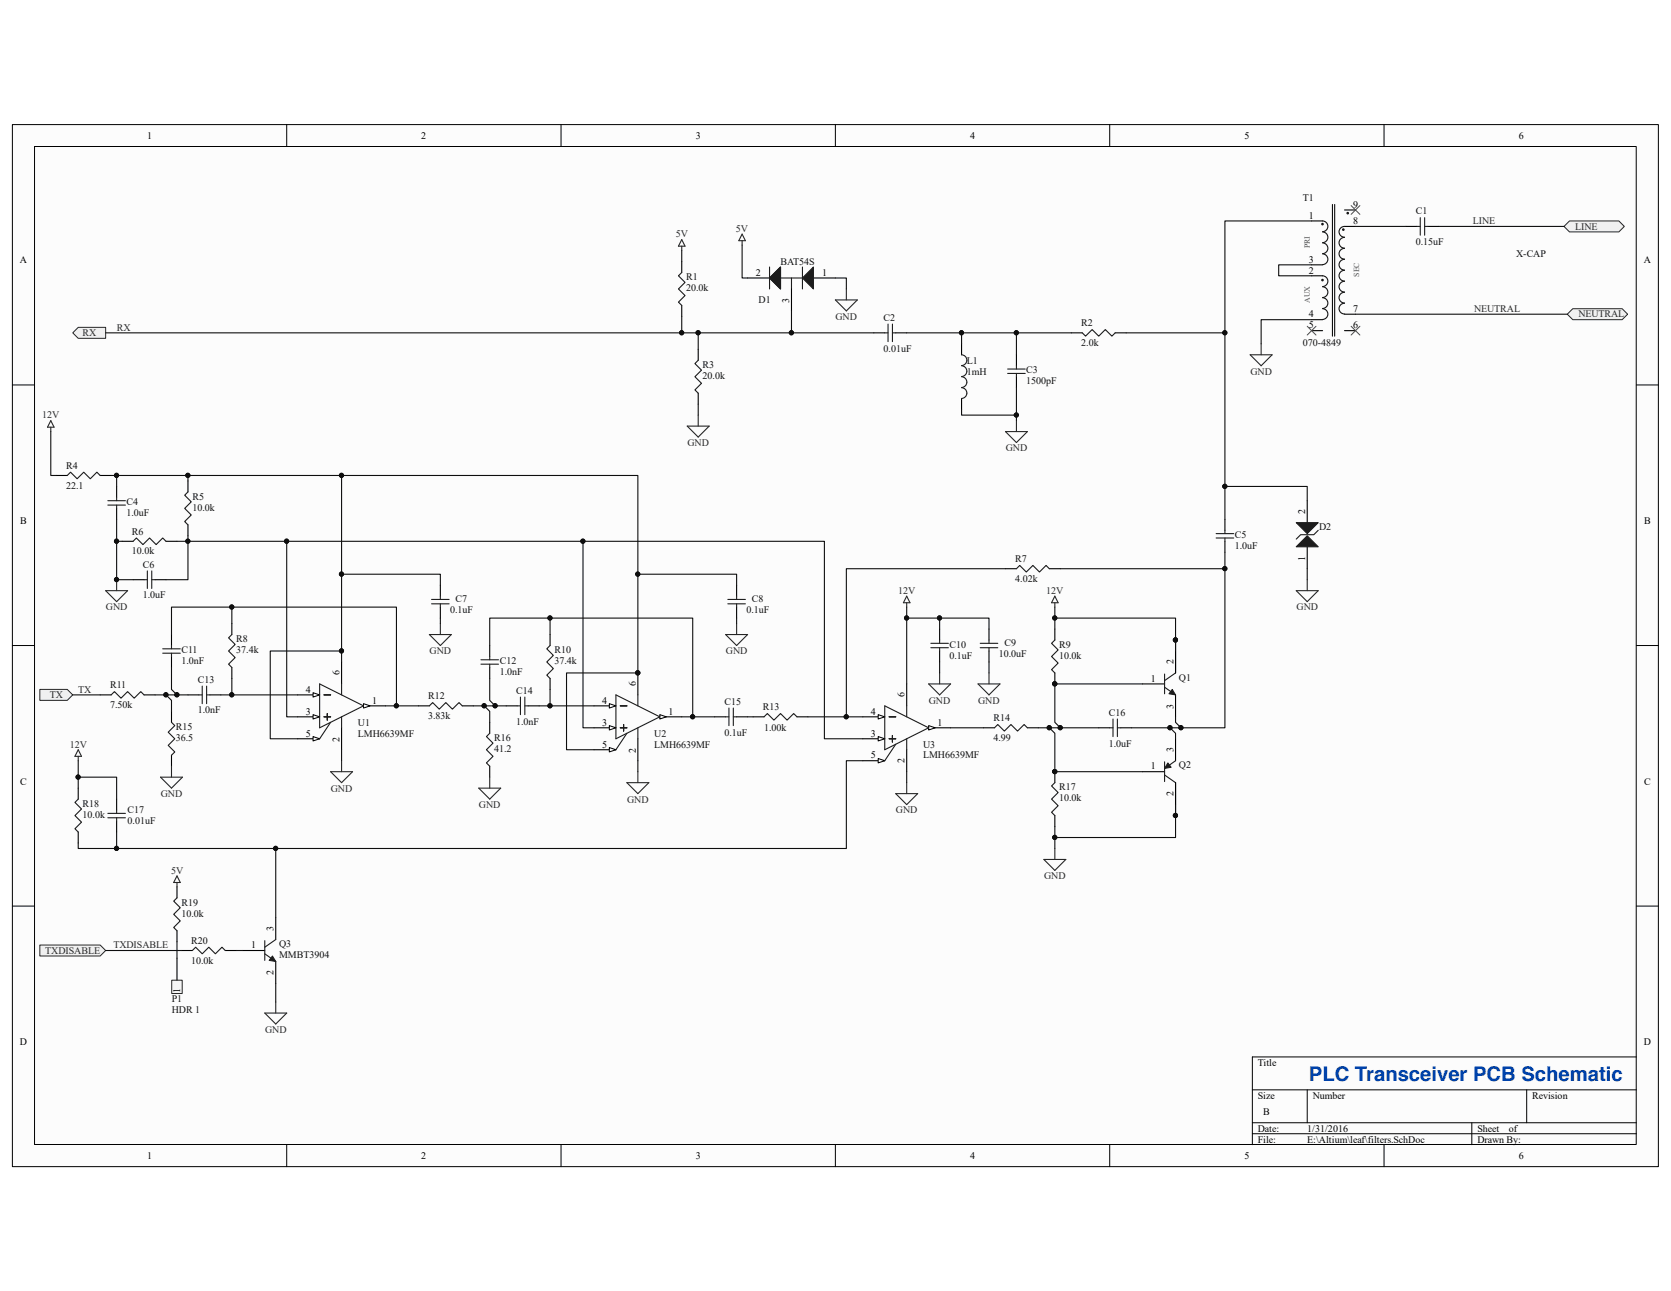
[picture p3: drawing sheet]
<svg xmlns="http://www.w3.org/2000/svg" width="279mm" height="216mm" viewBox="0 0 279 216" stroke-linecap="round" stroke-linejoin="round" font-family="sans-serif">
<path d="M2.1 20.9h275.2v174.2h-275.2z" fill="#fcfcfc"/>
<path d="M2.1 20.8h275.2v174.3h-275.2z" fill="none" stroke="#000" stroke-width=".17"/>
<path d="M5.8 24.5h267.8v166.9h-267.8z" fill="#fcfcfc"/>
<g fill="none" stroke="#000" stroke-width=".17">
<path d="M5.8 24.5h267.8v166.9h-267.8zM47.9 20.8v3.7M93.8 20.8v3.7M139.7 20.8v3.7M185.5 20.8v3.7M231.4 20.8v3.7M2.1 64.4h3.6M273.6 64.4h3.7M2.1 108h3.6M273.6 108h3.7M2.1 151.5h3.6M273.6 151.5h3.7"/>
<path d="M273.6 176.8h-64.2v14.6M47.9 191.4v3.7M93.8 191.4v3.7M139.7 191.4v3.7M185.5 191.4v3.7M209.4 182.3h64.2M209.4 187.8h64.2M209.4 189.6h64.2M218.6 182.3v5.5M231.4 191.4v3.7M246.1 187.8v3.6M255.3 182.3v5.5"/>
</g>
<g fill="none" stroke="#262626" stroke-width=".18">
<path d="M124.1 39.2l.5 1.1h-1.1zM114 40.1l.5 1.1h-1.1zM114 41.2v.7M124.1 40.3v.7M139.7 50.2h3.6l-1.8 1.8zM141.5 48.3v1.9M114.9 71.3h3.7l-1.9 1.8zM116.7 69.4v1.9M176.4 99.7l.5 1.1h-1.1zM176.4 100.8v.7M29.6 146.5l.5 1.1h-1.1zM29.6 147.6v.7"/>
<path d="M174.5 143.7h3.7l-1.8 1.9zM176.4 141.9v1.8M44.3 169.4h3.6l-1.8 1.9zM46.1 167.6v1.8"/>
</g>
<g fill="none" stroke="#000" stroke-width=".18">
<path d="M125 46.5h3.7M132.3 48.3v3.7M136 46.5h3.7M168.1 95.1h1.9M175.5 95.1h1.8M16.7 116.2h1.9M24.1 116.2h1.8M49.8 116.2h3.6M125.9 119.9h1.9M133.3 119.9h1.8M191.1 114.4h3.6M196.6 107v5.5"/>
<path d="M196.6 116.2v3.7M164.4 121.7h1.9M171.8 121.7h1.8M191.1 129.1h3.6M196.6 123.5v3.7M196.6 130.9v5.5M40.6 159h3.7M46.1 153.5v3.6M46.1 160.8v3.7"/>
</g>
<g fill="none" stroke="#1c1c1c" stroke-width=".18">
<path d="M128.7 44.7v3.6M130.5 46.5h3.7M132.3 46.5v1.8M134.2 44.7v3.6M170 95.1l.5-.5 1.1 1.1 1.1-1.1 1.1 1.1 1.1-1.1 .6 .5M18.6 116.2l.5-.5 1.1 1.1 1.1-1.1 1.1 1.1 1.1-1.1 .6 .5M127.8 119.9l.5-.6 1.1 1.1 1.1-1.1 1.1 1.1 1.1-1.1 .6 .6M194.7 114.9l1.9 1.3M194.7 112.7v3.3M196.6 112.5l-1.9 1.3M166.3 121.7l.5-.5 1.1 1.1 1.1-1.1 1.1 1.1 1.1-1.1 .6 .5M194.7 127.4v3.3"/>
<path d="M194.7 129.6l1.9 1.3M196.6 127.2l-1.3 .9M44.3 159.5l1.8 1.3M44.3 157.3v3.3M46.1 157.1l-1.8 1.3"/>
</g>
<g fill="#1c1c1c" stroke="#1c1c1c" stroke-width=".17">
<path d="M45.6 159.9l.5 .9-1.1-.2z"/>
<path d="M196 115.3l.6 .9-1.1-.2z"/>
<path d="M195.3 127.6l.5 .7-1.1 .2z"/>
</g>
<g fill="#0e0e0e" stroke="#0e0e0e" stroke-width=".17">
<circle cx="196.5" cy="107" r=".35"/>
<circle cx="196.5" cy="136.4" r=".35"/>
</g>
<g fill="#1c1c1c" stroke="#1c1c1c" stroke-width=".18">
<path d="M134.2 46.5l1.8-1.8v3.6z"/>
<path d="M128.7 46.5l1.8-1.8v3.6z"/>
</g>
<path d="M52.3 115.8l1.1 .4-1.1 .4z" fill="#fcfcfc" stroke="#000" stroke-width=".17"/>
<path d="M49.8 119.9h3.6" fill="none" stroke="#000" stroke-width=".18"/>
<path d="M52.3 119.5l1.1 .4-1.1 .3z" fill="#fcfcfc" stroke="#000" stroke-width=".17"/>
<path d="M60.8 118h3.7M57.1 121.7v3.7" fill="none" stroke="#000" stroke-width=".18"/>
<path d="M60.8 117.7l1.1 .3-1.1 .4z" fill="#fcfcfc" stroke="#000" stroke-width=".17"/>
<path d="M57.1 110.7v3.7M49.8 123.5h3.6" fill="none" stroke="#000" stroke-width=".18"/>
<path d="M52.3 123.2l1.1 .3-1.1 .4z" fill="#fcfcfc" stroke="#000" stroke-width=".17"/>
<path d="M53.4 114.4l7.4 3.6-7.4 3.7zM54.2 116.2h1.1M54.2 119.9h1.1M54.7 119.3v1.1M57.1 114.4v1.8M57.1 119.9v1.8M55.3 120.8l-1.9 2.7" fill="none" stroke="#1c1c1c" stroke-width=".18"/>
<path d="M55.3 129.1h3.6l-1.8 1.8zM57.1 127.2v1.9M104.8 130.9h3.7l-1.8 1.8zM106.7 129.1v1.8M149.8 132.7h3.6l-1.8 1.9zM151.6 130.9v1.8" fill="none" stroke="#262626" stroke-width=".18"/>
<g fill="#f0f0f0" stroke="#262626" stroke-width=".17">
<path d="M13.1 54.7h4.6v1.9h-4.6l-.9-.9z" fill-rule="evenodd"/>
<path d="M6.7 115.3h4.5l1 .9-1 .9h-4.5z" fill-rule="evenodd"/>
<path d="M6.7 158h10l1 1-1 .9h-10z" fill-rule="evenodd"/>
</g>
<path d="M99.3 118h3.7" fill="none" stroke="#000" stroke-width=".18"/>
<path d="M101.9 117.7l1.1 .3-1.1 .4z" fill="#fcfcfc" stroke="#000" stroke-width=".17"/>
<path d="M99.3 121.7h3.7" fill="none" stroke="#000" stroke-width=".18"/>
<path d="M101.9 121.3l1.1 .4-1.1 .4z" fill="#fcfcfc" stroke="#000" stroke-width=".17"/>
<path d="M110.3 119.9h3.7M106.7 123.5v3.7" fill="none" stroke="#000" stroke-width=".18"/>
<path d="M110.3 119.5l1.1 .4-1.1 .3z" fill="#fcfcfc" stroke="#000" stroke-width=".17"/>
<path d="M106.7 112.5v3.7M99.3 125.4h3.7" fill="none" stroke="#000" stroke-width=".18"/>
<circle cx="106.6" cy="112.5" r=".35" fill="#0e0e0e" stroke="#0e0e0e" stroke-width=".17"/>
<path d="M101.9 125l1.1 .4-1.1 .4z" fill="#fcfcfc" stroke="#000" stroke-width=".17"/>
<path d="M103 116.2l7.3 3.7-7.3 3.6zM103.7 118h1.1M106.7 116.2v1.8M103.7 121.7h1.1M104.3 121.2v1.1M104.8 122.6l-1.8 2.8M106.7 121.7v1.8" fill="none" stroke="#1c1c1c" stroke-width=".18"/>
<circle cx="106.6" cy="112.5" r=".35" fill="#0e0e0e" stroke="#0e0e0e" stroke-width=".17"/>
<path d="M144.3 119.9h3.6" fill="none" stroke="#000" stroke-width=".18"/>
<path d="M146.8 119.5l1.1 .4-1.1 .3z" fill="#fcfcfc" stroke="#000" stroke-width=".17"/>
<path d="M144.3 123.5h3.6" fill="none" stroke="#000" stroke-width=".18"/>
<path d="M146.8 123.2l1.1 .3-1.1 .4z" fill="#fcfcfc" stroke="#000" stroke-width=".17"/>
<path d="M151.6 125.4v3.7M155.3 121.7h3.6" fill="none" stroke="#000" stroke-width=".18"/>
<path d="M155.3 121.3l1.1 .4-1.1 .4z" fill="#fcfcfc" stroke="#000" stroke-width=".17"/>
<path d="M151.6 114.4v3.6M144.3 127.2h3.6" fill="none" stroke="#000" stroke-width=".18"/>
<path d="M146.8 126.9l1.1 .3-1.1 .4z" fill="#fcfcfc" stroke="#000" stroke-width=".17"/>
<g fill="none" stroke="#1c1c1c" stroke-width=".18">
<path d="M114 45.6l-.6 .5 1.1 1.1-1.1 1.1 1.1 1.1-1.1 1.1 .6 .6M147.9 55.7h.6M148.5 54.2v2.9M149.2 54.2v2.9M149.2 55.7h.6M181 55.7l.5 .5 1.1-1.1 1.1 1.1 1.1-1.1 1.1 1.1 .6-.5M11.2 79.5l.6-.5 1.1 1.1 1.1-1.1 1.1 1.1 1.1-1.1 .5 .5M116.7 60.3l-.5 .5 1.1 1.1-1.1 1.1 1.1 1.1-1.1 1.1 .5 .6M168.5 62.5h2.9M168.5 61.7h2.9M170 61.2v.5M170 62.5v.5"/>
<path d="M18 84.5h3M18 83.7h3M19.5 83.2v.5M19.5 84.5v.5M22.3 90.5l.5-.5 1.1 1.1 1.1-1.1 1.1 1.1 1.1-1.1 .6 .5M24.1 96.9h.5M24.6 95.5v2.9M25.4 95.5v2.9M25.4 96.9h.5M31.4 82.3l-.5 .5 1.1 1.1-1.1 1.1 1.1 1.1-1.1 1.1 .5 .6M73.6 99.7v.5M123.2 99.7v.5"/>
<path d="M220.4 88.7l-.7 .7h-2.2l-.8 .8M27.2 108.5h2.9M27.2 109.2h2.9M28.7 108v.5M28.7 109.2v.6M33.3 116.2h.5M33.8 114.7v3M34.5 114.7v3M34.5 116.2h.6M38.8 106.1l-.6 .6 1.1 1.1-1.1 1.1 1.1 1.1-1.1 1.1 .6 .5M71.8 118l.5-.5 1.1 1.1 1.1-1.1 1.1 1.1 1.1-1.1 .6 .5M72.2 100.2h2.9"/>
<path d="M72.2 101h2.9M73.6 101v.5M80.4 110.3h3M80.4 111.1h3M81.9 109.8v.5M81.9 111.1v.5M86.5 118h.5M87 116.6v2.9M87.8 116.6v2.9M87.8 118h.5M92 108l-.6 .5 1.1 1.1-1.1 1.1 1.1 1.1-1.1 1.1 .6 .6M121.3 119.9h.6"/>
<path d="M121.7 100.2h2.9M121.7 101h2.9M121.9 118.4v2.9M122.6 119.9h.6M122.6 118.4v2.9M123.2 101v.5M147.9 118l7.4 3.7-7.4 3.7zM148.7 119.9h1.1M151.6 118v1.9M155.6 108.3h3M155.6 107.6h3M157.1 107v.6"/>
<path d="M157.1 108.3v.6M163.9 108.3h2.9M163.9 107.6h2.9M165.4 107v.6M165.4 108.3v.6M176.4 107l-.6 .6 1.1 1.1-1.1 1.1 1.1 1.1-1.1 1.1 .6 .5M13.1 133.6l-.6 .6 1.1 1.1-1.1 1.1 1.1 1.1-1.1 1.1 .6 .5M18 136h3M18 136.8h3M19.5 135.5v.5M19.5 136.8v.5M28.7 120.8l.5 .5-1.1 1.1 1.1 1.1-1.1 1.2 1.1 1.1-.5 .5"/>
<path d="M81.9 122.6l-.6 .6 1.1 1.1-1.1 1.1 1.1 1.1-1.1 1.1 .6 .5M148.7 123.5h1.1M149.2 123v1.1M149.8 124.5l-1.9 2.7M151.6 123.5v1.9M176.4 130.9l-.6 .5 1.1 1.1-1.1 1.1 1.1 1.1-1.1 1.1 .6 .6M29.6 150.2l-.6 .5 1.1 1.1-1.1 1.1 1.1 1.1-1.1 1.1 .6 .6M32.2 159l.5-.6 1.1 1.1 1.1-1.1 1.1 1.1 1.1-1.1 .6 .6"/>
</g>
<g fill="none" stroke="#000" stroke-width=".18">
<path d="M114 43.7v1.9M114 51.1v1.8M116.7 58.4v1.9M146.1 55.7h1.8M149.8 55.7h1.8M170 59.3v1.9M179.1 55.7h1.9M186.5 55.7h1.8M9.4 79.5h1.8M16.7 79.5h1.9M116.7 65.8v1.8M170 63v1.8"/>
<path d="M19.5 81.4v1.8M19.5 85v1.9M20.4 90.5h1.9M22.3 96.9h1.8M25.9 96.9h1.9M27.8 90.5h1.8M31.4 80.4v1.9M31.4 87.8v1.8M73.6 97.9v1.8M123.2 97.9v1.8M218.6 83.7v3.7M218.6 91.4v3.7"/>
<path d="M28.7 106.1v1.9M28.7 109.8v1.8M28.7 119v1.8M31.4 116.2h1.9M35.1 116.2h1.8M38.8 104.3v1.8M38.8 111.6v1.9M70 118h1.8M73.6 101.5v1.9M77.3 118h1.8M81.9 108v1.8M81.9 111.6v1.9"/>
<path d="M84.6 118h1.9M88.3 118h1.8M92 106.1v1.9M92 113.5v1.8M119.5 119.9h1.8M123.2 101.5v1.9M123.2 119.9h1.8M157.1 105.2v1.8M157.1 108.9v1.8M165.4 105.2v1.8M165.4 108.9v1.8M176.4 105.2v1.8"/>
<path d="M176.4 112.5v1.9M13.1 131.8v1.8M13.1 139.1v1.9M19.5 133.6v1.9M19.5 137.3v1.8M28.7 126.3v1.8M81.9 120.8v1.8M81.9 128.1v1.9M176.4 129.1v1.8M176.4 136.4v1.8M29.6 148.3v1.9M29.6 155.7v1.8"/>
<path d="M30.3 159h1.9M37.7 159h1.8"/>
</g>
<g fill="none" stroke="#262626" stroke-width=".18">
<path d="M209 59.3h3.7l-1.8 1.9zM210.9 57.5v1.8M8.5 70.3l.5 1.1h-1.1zM8.5 71.4v.8M168.1 72.2h3.7l-1.8 1.8zM170 70.3v1.9M17.7 98.8h3.6l-1.8 1.8zM19.5 96.9v1.9M151.6 99.7l.6 1.1h-1.1zM216.7 98.8h3.7l-1.8 1.8zM218.6 96.9v1.9M71.8 106.1h3.7l-1.9 1.9z"/>
<path d="M73.6 104.3v1.8M121.3 106.1h3.7l-1.8 1.9zM123.2 104.3v1.8M151.6 100.8v.7M155.3 114.4h3.6l-1.8 1.8zM157.1 112.5v1.9M163.5 114.4h3.7l-1.8 1.8zM165.4 112.5v1.9M13.1 125.4l.5 1.1h-1.1zM13.1 126.5v.7M26.8 130h3.7l-1.8 1.8zM28.7 128.1v1.9"/>
<path d="M80 131.8h3.7l-1.8 1.8zM81.9 130v1.8"/>
</g>
<g fill="#0e0e0e" stroke="#0e0e0e" stroke-width=".17">
<circle cx="176.4" cy="114.4" r=".35"/>
<circle cx="176.4" cy="129" r=".35"/>
<circle cx="19.5" cy="96.9" r=".35"/>
</g>
<g fill="#1c1c1c" stroke="#1c1c1c" stroke-width=".18">
<path d="M218.6 89.6l1.8 1.8h-3.7z"/>
<path d="M216.7 87.4h3.7l-1.8 1.8z"/>
</g>
<g fill="#f0f0f0" stroke="#262626" stroke-width=".17">
<path d="M262.4 37h8.3l.9 .9-.9 .9h-8.3l-.9-.9z" fill-rule="evenodd"/>
<path d="M263 51.6h8.2l.9 .9-.9 1h-8.2l-.9-1z" fill-rule="evenodd"/>
</g>
<g fill="none" stroke="#000" stroke-width=".18">
<path d="M219.3 37h1.8M224.8 37.9h1.8M224.8 35.1h1.8M160.8 57.5v1.8M219.3 44.3h1.8M219.3 53.5h1.8M219.3 46.1h1.8M219.3 55.3h1.8M224.8 52.5h1.8M224.8 55.3h1.8M160.8 66.7v1.8M204.8 86.9v1.8"/>
<path d="M204.8 90.5v1.9M183.7 121.7h1.8M187.4 121.7h1.8"/>
</g>
<path d="M160.8 59.3a.9 .9 0 0 1 .9 .9 .9 .9 0 0 1-.9 .9M160.8 61.2a.9 .9 0 0 1 .9 .9 .9 .9 0 0 1-.9 .9M160.8 63a.9 .9 0 0 1 .9 .9 .9 .9 0 0 1-.9 .9M160.8 64.8a.9 .9 0 0 1 .9 .9 .9 .9 0 0 1-.9 .9M203.3 89.2h3M203.3 90h3M204.8 88.7v.5M204.8 90v.5M185.5 121.7h.6M186.1 120.2v3M186.8 120.2v3M186.8 121.7h.6" fill="none" stroke="#1c1c1c" stroke-width=".18"/>
<g fill="none" stroke="#131313" stroke-width=".18">
<path d="M221.1 37a.9 .9 0 0 1 .9 .8 .9 .9 0 0 1-.9 .9M221.1 38.8a.9 .9 0 0 1 .9 .9 .9 .9 0 0 1-.9 .9M224.8 39.7a.9 .9 0 0 0-.9 .9 .9 .9 0 0 0 .9 .9M224.8 37.9a.9 .9 0 0 0-.9 .9 .9 .9 0 0 0 .9 .9M221.1 40.6a.9 .9 0 0 1 .9 .9 .9 .9 0 0 1-.9 .9M221.1 42.5a.9 .9 0 0 1 .9 .9 .9 .9 0 0 1-.9 .9M221.1 46.1a.9 .9 0 0 1 .9 .9 .9 .9 0 0 1-.9 .9M221.1 48a.9 .9 0 0 1 .9 .9 .9 .9 0 0 1-.9 .9M221.1 49.8a.9 .9 0 0 1 .9 .9 .9 .9 0 0 1-.9 .9M221.1 51.6a.9 .9 0 0 1 .9 .9 .9 .9 0 0 1-.9 .9M224.8 50.7a.9 .9 0 0 0-.9 .9 .9 .9 0 0 0 .9 .9M224.8 48.9a.9 .9 0 0 0-.9 .9 .9 .9 0 0 0 .9 .9"/>
<path d="M224.8 47a.9 .9 0 0 0-.9 .9 .9 .9 0 0 0 .9 .9M224.8 43.4a.92 .92 0 0 0-.9 .9 .92 .92 0 0 0 .9 .9 .9 .9 0 0 0-.9 .9 .9 .9 0 0 0 .9 .9M224.8 41.5a.9 .9 0 0 0-.9 .9 .9 .9 0 0 0 .9 .9"/>
</g>
<g fill="none" stroke="#0e0e0e" stroke-width=".18">
<path d="M222.8 34.2v22M223.2 34.2v22"/>
<circle cx="221.1" cy="37.5" r=".13"/>
<circle cx="224.6" cy="38.4" r=".13"/>
<circle cx="225.3" cy="35.6" r=".13"/>
<circle cx="221.1" cy="46.8" r=".13"/>
</g>
<path d="M225.9 34.4l1.5 1.4M227.4 34.4l-1.5 1.4M218.6 54.6l1.4 1.4M220 54.6l-1.4 1.4M225.9 54.6l1.5 1.4M227.4 54.6l-1.5 1.4" fill="none" stroke="#4c4c4c" stroke-width=".17"/>
<path d="M28.8 164h1.7v2.2h-1.7z" fill="#f5f5f5"/>
<path d="M28.7 163.9h1.8v2.3h-1.8z" fill="none" stroke="#262626" stroke-width=".17"/>
<path d="M235.1 37.9h1.8M238.8 37.9h1.8M29.6 160.2v3.7" fill="none" stroke="#000" stroke-width=".18"/>
<path d="M236.9 37.9h.6M237.5 36.4v2.9M238.2 36.4v2.9M238.2 37.9h.6" fill="none" stroke="#1c1c1c" stroke-width=".18"/>
<g fill="none" stroke="#0e0e0e" stroke-width=".18">
<path d="M219.3 37h-14.5v49.9M226.6 37.9h8.5M240.6 37.9h20.9M17.7 55.7h114.6M114 41.9v1.8M114 52.9v2.8M116.7 55.7v2.7M124.1 41v5.5h.9M132.3 52v3.7h13.8M139.7 46.5h1.8v1.8M151.6 55.7h27.5M160.8 55.7v1.8"/>
<path d="M170 55.7v3.6M188.3 55.7h16.5M219.3 53.5h-8.4v4M219.3 44.3h-5.5v1.8h5.5M226.6 52.5h35.5M8.5 72.2v7.3h.9M18.6 79.5h.9v1.9M19.5 79.5h11.9v.9M31.4 79.5h25.7v16.5M57.1 79.5h49.6v16.5M116.7 67.6v1.8M160.8 68.5v.9h9.2"/>
<path d="M170 64.8v5.5M19.5 86.9v3.6h.9M19.5 90.5v6.4h2.8M27.8 96.9h3.6v-6.4h66.1v31.2h1.8M31.4 89.6v.9h-1.8M47.9 90.5v29.4h1.9M73.6 97.9v-1.9h-16.5v14.7M97.5 90.5h40.3v33h6.5M123.2 97.9v-1.9h-16.5v16.5h-12v12.9h4.6M168.1 95.1h-26.6v24.8h-6.4M177.3 95.1h27.5v26.6h-15.6M204.8 81.4h13.8v2.3"/>
<path d="M204.8 92.4v2.7M218.6 95.1v1.8M12.2 116.2h4.5M25.9 116.2h5.5M27.8 116.2l.9 .9v1.9M28.7 111.6v3.7l.9 .9M36.9 116.2h12.9M38.8 104.3v-2.8h-10.1v4.6M38.8 101.5h27.5v16.5h-1.8M38.8 113.5v2.7M57.1 108.9h-11.9v14.6h4.6M66.3 118h3.7"/>
<path d="M73.6 103.4v.9M79.1 118h5.5M81 118l.9 1v1.8M81.9 113.5v3.6l.9 .9M90.1 118h1.9M92 106.1v-2.7h-10.1v4.6M92 115.3v2.7h7.3M92 103.4h23.8v16.5M114 119.9h5.5M123.2 103.4v.9M125 119.9h.9M141.5 119.9h2.8"/>
<path d="M151.6 101.5v1.9M157.1 105.2v-1.8h-5.5v11M157.1 103.4h8.3v1.8M157.1 110.7v1.8M165.4 110.7v1.8M176.4 105.2v-1.8h20.2v5.5M176.4 101.5v1.9M191.1 114.4h-14.7v6.4l.9 .9M196.6 119.9v.9l.9 .9M13.1 130h6.4v3.6M13.1 127.2v4.6M19.5 139.1v2.8"/>
<path d="M57.1 125.4v1.8M106.7 127.2v1.9M144.3 127.2h-2.8v14.7h-95.4M151.6 129.1v1.8M158.9 121.7h5.5M173.6 121.7h10.1M175.5 121.7l.9 .9v6.5h14.7M195.6 121.7l1 .9v.9M196.6 134.6v5.5h-20.2v-1.9M13.1 141v.9h33v11.6M17.7 159h12.6M29.6 157.5v2.7"/>
<path d="M39.5 159h1.1M176.4 140.1v1.8M46.1 164.5v3.1"/>
</g>
<g fill="#0e0e0e" stroke="#0e0e0e" stroke-width=".17">
<circle cx="195.6" cy="121.7" r=".35"/>
<circle cx="197.5" cy="121.7" r=".35"/>
<circle cx="204.8" cy="95.1" r=".35"/>
<circle cx="176.4" cy="140" r=".35"/>
<circle cx="176.4" cy="103.3" r=".35"/>
<circle cx="175.4" cy="121.7" r=".35"/>
<circle cx="177.3" cy="121.7" r=".35"/>
<circle cx="141.5" cy="119.9" r=".35"/>
<circle cx="27.7" cy="116.2" r=".35"/>
<circle cx="29.6" cy="116.2" r=".35"/>
<circle cx="38.7" cy="116.2" r=".35"/>
<circle cx="38.7" cy="101.5" r=".35"/>
<circle cx="66.3" cy="118" r=".35"/>
<circle cx="92" cy="103.3" r=".35"/>
<circle cx="92" cy="118" r=".35"/>
<circle cx="115.8" cy="119.9" r=".35"/>
<circle cx="57.1" cy="96" r=".35"/>
<circle cx="57.1" cy="108.9" r=".35"/>
<circle cx="157.1" cy="103.3" r=".35"/>
<circle cx="151.6" cy="103.3" r=".35"/>
<circle cx="13.1" cy="130" r=".35"/>
<circle cx="196.5" cy="107" r=".35"/>
<circle cx="196.5" cy="136.4" r=".35"/>
<circle cx="204.8" cy="81.3" r=".35"/>
<circle cx="19.5" cy="79.5" r=".35"/>
<circle cx="31.4" cy="79.5" r=".35"/>
<circle cx="19.5" cy="90.5" r=".35"/>
<circle cx="31.4" cy="90.5" r=".35"/>
<circle cx="19.5" cy="96.9" r=".35"/>
<circle cx="57.1" cy="79.5" r=".35"/>
<circle cx="47.9" cy="90.5" r=".35"/>
<circle cx="97.5" cy="90.5" r=".35"/>
<circle cx="169.9" cy="55.6" r=".35"/>
<circle cx="160.8" cy="55.6" r=".35"/>
<circle cx="132.3" cy="55.6" r=".35"/>
<circle cx="116.7" cy="55.6" r=".35"/>
<circle cx="114" cy="55.6" r=".35"/>
<circle cx="169.9" cy="69.4" r=".35"/>
<circle cx="204.8" cy="55.6" r=".35"/>
<circle cx="19.5" cy="141.9" r=".35"/>
<circle cx="106.6" cy="96" r=".35"/>
<circle cx="176.4" cy="114.4" r=".35"/>
<circle cx="176.4" cy="129" r=".35"/>
<circle cx="80.9" cy="118" r=".35"/>
<circle cx="82.8" cy="118" r=".35"/>
<circle cx="46.1" cy="141.9" r=".35"/>
<circle cx="106.6" cy="112.5" r=".35"/>
</g>
<text font-size="3.4" fill="#0042aa" x="218.9" y="180.7">PLC Transceiver PCB Schematic</text>
<g font-size="1.7">
<text x="24.6" y="23.2">1</text>
<text x="70.4" y="23.2">2</text>
<text x="116.3" y="23.2">3</text>
<text x="162.2" y="23.2">4</text>
<text x="208.1" y="23.2">5</text>
<text x="254" y="23.2">6</text>
<text x="226.3" y="34.8">9</text>
<text x="218.8" y="36.6">1</text>
<text x="226.3" y="37.5">8</text>
<text x="3.3" y="44.1">A</text>
<text x="126.4" y="46.1">2</text>
<text x="137.5" y="46.1">1</text>
<text x="218.8" y="43.9">3</text>
<text x="218.8" y="45.8">2</text>
<text x="274.9" y="44.1">A</text>
<text x="132" y="50.6" transform="rotate(-90 132 50.6)">3</text>
<text x="218.8" y="53.1">4</text>
<text x="226.3" y="52.2">7</text>
<text x="218.8" y="54.9">5</text>
<text x="226.3" y="54.9">6</text>
<text x="3.3" y="87.7">B</text>
<text x="218.2" y="85.9" transform="rotate(-90 218.2 85.9)">2</text>
<text x="274.9" y="87.7">B</text>
<text x="218.2" y="93.8" transform="rotate(-90 218.2 93.8)">1</text>
<text x="56.7" y="112.9" transform="rotate(-90 56.7 112.9)">6</text>
<text x="196.2" y="111.1" transform="rotate(-90 196.2 111.1)">2</text>
<text x="51.1" y="115.9">4</text>
<text x="51.1" y="119.5">3</text>
<text x="62.2" y="117.7">1</text>
<text x="100.7" y="117.7">4</text>
<text x="106.3" y="114.7" transform="rotate(-90 106.3 114.7)">6</text>
<text x="111.8" y="119.5">1</text>
<text x="145.6" y="119.5">4</text>
<text x="151.3" y="116.6" transform="rotate(-90 151.3 116.6)">6</text>
<text x="192.4" y="114">1</text>
<text x="196.2" y="118.5" transform="rotate(-90 196.2 118.5)">3</text>
<text x="51.1" y="123.2">5</text>
<text x="56.7" y="124" transform="rotate(-90 56.7 124)">2</text>
<text x="100.7" y="121.4">3</text>
<text x="100.7" y="125">5</text>
<text x="106.3" y="125.9" transform="rotate(-90 106.3 125.9)">2</text>
<text x="145.6" y="123.2">3</text>
<text x="156.7" y="121.4">1</text>
<text x="196.2" y="125.7" transform="rotate(-90 196.2 125.7)">3</text>
<text x="3.3" y="131.2">C</text>
<text x="145.6" y="126.8">5</text>
<text x="151.3" y="127.7" transform="rotate(-90 151.3 127.7)">2</text>
<text x="192.4" y="128.7">1</text>
<text x="274.9" y="131.2">C</text>
<text x="196.2" y="133.2" transform="rotate(-90 196.2 133.2)">2</text>
<text x="45.8" y="155.6" transform="rotate(-90 45.8 155.6)">3</text>
<text x="42" y="158.6">1</text>
<text x="30.1" y="166" transform="rotate(-90 30.1 166)">1</text>
<text x="45.8" y="163.1" transform="rotate(-90 45.8 163.1)">2</text>
<text x="3.3" y="174.8">D</text>
<text x="210.3" y="178.2">Title</text>
<text x="274.9" y="174.8">D</text>
<text x="210.3" y="183.8">Size</text>
<text x="219.5" y="183.8">Number</text>
<text x="256.2" y="183.8">Revision</text>
<text x="210.3" y="189.2">Date:</text>
<text x="210.3" y="191.1">File:</text>
<text x="211.2" y="186.5">B</text>
<text x="218.6" y="191.1">E:\Altium\leaf\filters.SchDoc</text>
<text x="218.6" y="189.2">1/31/2016</text>
<text x="247" y="191.1">Drawn By:</text>
<text x="247" y="189.2">Sheet</text>
<text x="252.3" y="189.2">of</text>
<text x="24.6" y="193.8">1</text>
<text x="70.4" y="193.8">2</text>
<text x="116.3" y="193.8">3</text>
<text x="162.2" y="193.8">4</text>
<text x="208.1" y="193.8">5</text>
<text x="254" y="193.8">6</text>
</g>
<g font-size="1.7" fill="#0e0e0e">
<text x="217.8" y="33.7">T1</text>
<text x="236.7" y="35.8">C1</text>
<text x="236.7" y="41">0.15uF</text>
<text x="114.7" y="46.9">R1</text>
<text x="130.5" y="44.3">BAT54S</text>
<text x="253.5" y="43">X-CAP</text>
<text x="114.7" y="48.7">20.0k</text>
<text x="126.8" y="50.7">D1</text>
<text x="147.7" y="53.7">C2</text>
<text x="147.7" y="58.8">0.01uF</text>
<text x="180.8" y="57.9">2.0k</text>
<text x="180.8" y="54.6">R2</text>
<text x="217.8" y="57.9">070-4849</text>
<text x="117.5" y="63.4">20.0k</text>
<text x="117.5" y="61.5">R3</text>
<text x="161.7" y="62.7">1mH</text>
<text x="161.7" y="60.8">L1</text>
<text x="171.6" y="64.3">1500pF</text>
<text x="171.6" y="62.5">C3</text>
<text x="11.1" y="81.7">22.1</text>
<text x="11.1" y="78.4">R4</text>
<text x="32.2" y="83.6">R5</text>
<text x="21.1" y="86.3">1.0uF</text>
<text x="21.1" y="84.5">C4</text>
<text x="22.1" y="89.4">R6</text>
<text x="32.2" y="85.4">10.0k</text>
<text x="206.5" y="90">C5</text>
<text x="220.6" y="88.7">D2</text>
<text x="22.1" y="92.7">10.0k</text>
<text x="23.9" y="94.9">C6</text>
<text x="169.8" y="94">R7</text>
<text x="206.5" y="91.8">1.0uF</text>
<text x="23.9" y="100.1">1.0uF</text>
<text x="76.2" y="100.6">C7</text>
<text x="125.7" y="100.6">C8</text>
<text x="169.8" y="97.3">4.02k</text>
<text x="39.5" y="107.4">R8</text>
<text x="75.3" y="102.5">0.1uF</text>
<text x="124.8" y="102.5">0.1uF</text>
<text x="167.9" y="108">C9</text>
<text x="30.3" y="111.1">1.0nF</text>
<text x="30.3" y="109.2">C11</text>
<text x="39.5" y="109.2">37.4k</text>
<text x="83.5" y="112.9">1.0nF</text>
<text x="83.5" y="111.1">C12</text>
<text x="92.7" y="111.1">37.4k</text>
<text x="92.7" y="109.2">R10</text>
<text x="158.8" y="110.2">0.1uF</text>
<text x="158.8" y="108.3">C10</text>
<text x="167" y="109.8">10.0uF</text>
<text x="177.1" y="110.2">10.0k</text>
<text x="177.1" y="108.3">R9</text>
<text x="197.1" y="113.8">Q1</text>
<text x="18.4" y="118.4">7.50k</text>
<text x="18.4" y="115.1">R11</text>
<text x="33.1" y="119.3">1.0nF</text>
<text x="33.1" y="114.2">C13</text>
<text x="71.6" y="117">R12</text>
<text x="86.3" y="116.1">C14</text>
<text x="121.1" y="117.9">C15</text>
<text x="127.6" y="118.8">R13</text>
<text x="185.4" y="119.7">C16</text>
<text x="29.4" y="123.9">36.5</text>
<text x="29.4" y="122.1">R15</text>
<text x="59.9" y="121.4">U1</text>
<text x="59.9" y="123.2">LMH6639MF</text>
<text x="71.6" y="120.2">3.83k</text>
<text x="82.6" y="125.8">41.2</text>
<text x="82.6" y="123.9">R16</text>
<text x="86.3" y="121.2">1.0nF</text>
<text x="109.4" y="123.2">U2</text>
<text x="109.4" y="125">LMH6639MF</text>
<text x="121.1" y="123">0.1uF</text>
<text x="127.8" y="122.3">1.00k</text>
<text x="154.4" y="125">U3</text>
<text x="166.1" y="123.9">4.99</text>
<text x="166.1" y="120.6">R14</text>
<text x="185.4" y="124.9">1.0uF</text>
<text x="154.4" y="126.8">LMH6639MF</text>
<text x="197.1" y="128.5">Q2</text>
<text x="13.8" y="136.8">10.0k</text>
<text x="13.8" y="134.9">R18</text>
<text x="21.3" y="137.9">0.01uF</text>
<text x="21.3" y="136">C17</text>
<text x="177.1" y="134">10.0k</text>
<text x="177.1" y="132.2">R17</text>
<text x="30.3" y="153.3">10.0k</text>
<text x="30.3" y="151.5">R19</text>
<text x="32" y="161.2">10.0k</text>
<text x="32" y="157.9">R20</text>
<text x="46.7" y="158.4">Q3</text>
<text x="46.7" y="160.3">MMBT3904</text>
<text x="28.7" y="167.6">P1</text>
<text x="28.7" y="169.5">HDR 1</text>
</g>
<g font-size="1.7" fill="#262626">
<text x="113" y="39.7">5V</text>
<text x="123.1" y="38.8">5V</text>
<text x="246.3" y="37.5">LINE</text>
<text x="263.4" y="38.4">LINE</text>
<text x="139.7" y="53.5">GND</text>
<text x="246.5" y="52.2">NEUTRAL</text>
<text x="263.9" y="53.1">NEUTRAL</text>
<text x="13.8" y="56.2">RX</text>
<text x="19.5" y="55.3">RX</text>
<text x="209.1" y="62.7">GND</text>
<text x="7" y="70">12V</text>
<text x="114.9" y="74.6">GND</text>
<text x="168.2" y="75.5">GND</text>
<text x="150.2" y="99.3">12V</text>
<text x="174.9" y="99.3">12V</text>
<text x="17.7" y="102.1">GND</text>
<text x="216.8" y="102.1">GND</text>
<text x="71.8" y="109.4">GND</text>
<text x="121.4" y="109.4">GND</text>
<text x="8.3" y="116.8">TX</text>
<text x="13.1" y="115.9">TX</text>
<text x="155.3" y="117.7">GND</text>
<text x="163.6" y="117.7">GND</text>
<text x="11.7" y="125">12V</text>
<text x="26.9" y="133.3">GND</text>
<text x="55.3" y="132.4">GND</text>
<text x="80.1" y="135.1">GND</text>
<text x="104.9" y="134.2">GND</text>
<text x="149.8" y="136">GND</text>
<text x="28.6" y="146.1">5V</text>
<text x="174.6" y="147">GND</text>
<text x="7.6" y="159.5">TXDISABLE</text>
<text x="19" y="158.6">TXDISABLE</text>
<text x="44.3" y="172.7">GND</text>
</g>
<g font-size="1.3" fill="#4c4c4c">
<text x="219" y="41.5" transform="rotate(-90 219 41.5)">PRI</text>
<text x="227.3" y="46.3" transform="rotate(-90 227.3 46.3)">SEC</text>
<text x="219" y="50.7" transform="rotate(-90 219 50.7)">AUX</text>
</g>
</svg>
